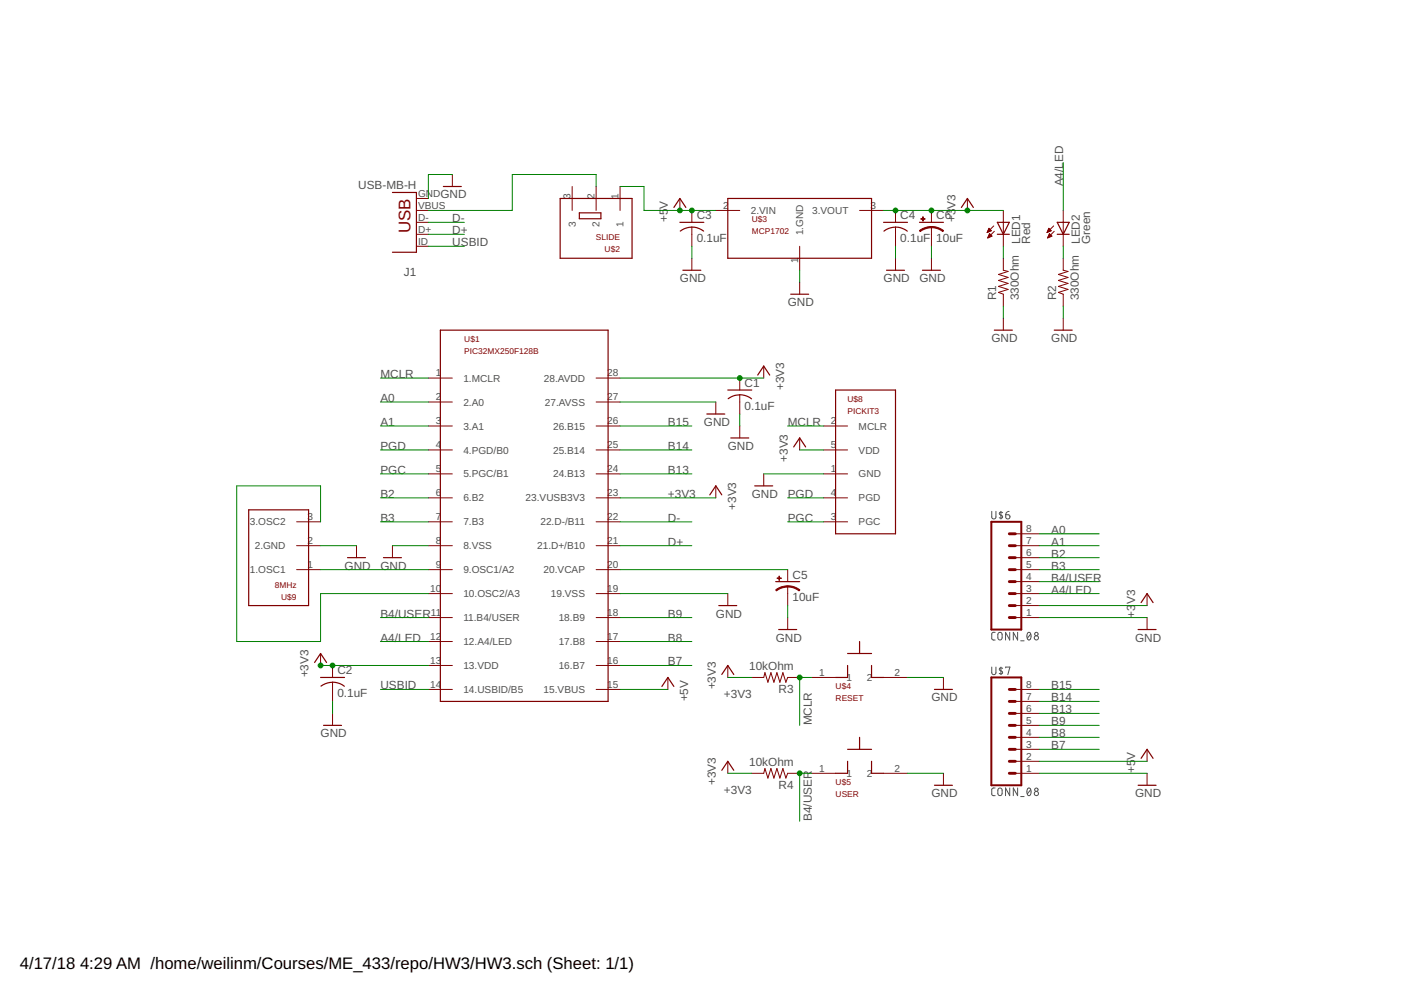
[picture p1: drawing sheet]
<svg xmlns="http://www.w3.org/2000/svg" width="297mm" height="210mm" viewBox="0 0 297 210" stroke-linecap="round" stroke-linejoin="round" font-family="sans-serif">
<g fill="none" stroke="#505050" stroke-width=".21">
<path d="M210.3 108.4v1.2a.44 .44 0 0 0 .4 .4 .44 .44 0 0 0 .5-.4v-1.2M212.2 108.4v1.6M212.6 108.7l-.5-.1-.2 .3 .6 .6 .1 .2-.4 .2-.3-.1M213.2 109.1h.6a.45 .45 0 0 1 .3 .5 .45 .45 0 0 1-.4 .4 .45 .45 0 0 1-.5-.4zM214 108.4l-.6 .3-.2 .4M211 134.1h-.5l-.2 .3v1.1l.2 .2h.5M211.7 134.2l.3-.1 .3 .1 .2 1a.46 .46 0 0 1-.5 .5 .46 .46 0 0 1-.4-.5zM214.1 134.1v1.6l-.9-1.6v1.6M215.8 134.1v1.6l-1-1.6v1.6M216.4 135.9h.7M217.9 134.2l.3-.1a.97 .97 0 0 1 0 1.6 1.03 1.03 0 0 1-.3-1.5zM218.5 134.4l-.7 .9"/>
<path d="M210.3 141.4v1.2a.44 .44 0 0 0 .4 .4 .44 .44 0 0 0 .5-.4v-1.2M212.2 141.4v1.6M212.6 141.7l-.5-.1-.2 .3 .5 .5 .2 .3-.2 .2-.5-.1M213.2 141.6v-.2h.9l-.4 1.6M211 167.1h-.5l-.2 .3v1.1l.2 .2h.5M211.7 167.2l.3-.1 .3 .1 .2 1.1a.46 .46 0 0 1-.5 .4 .46 .46 0 0 1-.4-.4zM214.1 167.1v1.6l-.9-1.6v1.6M215.8 167.1v1.6l-1-1.6v1.6M216.4 168.9h.7M217.9 167.2l.3-.1a.97 .97 0 0 1 0 1.6 1.02 1.02 0 0 1-.3-1.5zM218.5 167.4l-.7 .9"/>
<circle cx="219.7" cy="134.4" r=".36"/>
<circle cx="219.7" cy="135.2" r=".44"/>
<circle cx="219.7" cy="168.2" r=".45"/>
<circle cx="219.7" cy="167.4" r=".36"/>
</g>
<g fill="none" stroke="#800000" stroke-width=".21">
<path d="M95.9 37v2.5M121.3 39.5v5.1M126.4 39.5v5.1M131.5 39.5v5.1M88.3 49.7h2.5M88.3 47.1h2.5M88.3 44.6h2.5M88.3 42.1h2.5M88.3 52.2h2.5M144.1 42.1v2.5M146.7 44.6v2.5M146.7 48.2v4"/>
<path d="M146.7 54.8v2.5M151.8 44.6h5M169.5 52.2v5.1M169.5 59.8v2.6M182.2 44.6h5.1M189.9 44.6v2.5M189.9 48.2v4M189.9 54.8v2.5M197.5 44.6v2.5M197.5 48.2v4M197.5 54.8v2.5M205.1 42.1v2.5"/>
<path d="M209.3 49.2h.2M209.4 49.1h.4M209.4 49h.7M209.4 50.4h.1M209.5 48.9h.6M209.5 50.3h.3M209.5 50.2h.6M209.5 48.7h.5M209.6 48.6h.3M209.6 50.1h.7M209.6 48.5h.1M209.6 49.9h.6"/>
<path d="M209.7 48.4l.5 .5-.9 .4zM209.7 49.8h.4M209.7 49.7h.2M209.8 49.6l-.4 .8M209.8 49.6l.5 .5-.9 .3M209.8 49.6h.1M210.7 47.9l-1.4 1.4M210.8 49l-1.4 1.4M212.7 44.6v7.6M212.7 54.8v2.5l1 .3-2 .6 2 .6-2 .7 2 .6-2 .6 2 .7-2 .6 1 .4v2.5M222 49.2h.2M222.1 49.1h.4"/>
<path d="M222.1 50.4h.1M222.1 49h.7M222.2 48.9h.6M222.2 50.3h.3M222.2 50.2h.6M222.2 48.7h.5M222.3 48.6h.3M222.3 50.1h.7M222.3 48.5h.1M222.3 49.9h.6M222.4 48.4l.5 .5-.9 .4zM222.4 49.8h.4"/>
<path d="M222.4 49.7h.2M222.5 49.6h.1M222.5 49.6l-.4 .8M222.5 49.6l.5 .5M223 50.1l-.9 .3M223.4 47.9l-1.4 1.4M223.5 49l-1.4 1.4M225.4 44.6v7.6M225.4 54.8v2.5l1 .3-2 .6 2 .6-2 .7 2 .6-2 .6 2 .7-2 .6 1 .4v2.5M161.9 77.6v2.6M212.7 67.5v2.5M225.4 67.5v2.5"/>
<path d="M90.8 80.2h5.1M90.8 85.2h5.1M90.8 90.3h5.1M90.8 95.4h5.1M126.4 80.2h5.1M126.4 85.2h5.1M126.4 90.3h5.1M126.4 95.4h5.1M151.8 85.2v2.6M156.8 80.2v2.5M156.8 83.7v4.1M156.8 90.3v2.6"/>
<path d="M169.5 92.9v2.5M174.6 90.3h5.1M174.6 95.4h5.1M62.9 110.6h5.1M62.9 115.7h5.1M75.6 115.7v2.5M83.2 115.7v2.5M90.8 100.5h5.1M90.8 105.6h5.1M90.8 110.6h5.1M90.8 115.7h5.1M126.4 100.5h5.1"/>
<path d="M126.4 105.6h5.1M126.4 110.6h5.1M126.4 115.7h5.1M151.8 103v2.6M161.9 100.5v2.5M174.6 100.5h5.1M174.6 105.6h5.1M174.6 110.6h5.1M215.3 115.7h5M215.3 118.2h5M215.3 113.2h5M62.9 120.8h5.1"/>
<path d="M68 138.6v2.5M90.8 120.8h5.1M90.8 125.9h5.1M90.8 130.9h5.1M90.8 136h5.1M126.4 120.8h5.1M126.4 125.9h5.1M126.4 130.9h5.1M126.4 136h5.1M154.3 125.9v2.5M167 120.8v2.5M167 124.3v4.1"/>
<path d="M167 130.9v2.6M215.3 120.8h5M215.3 125.9h5M215.3 130.9h5M215.3 128.4h5M215.3 123.3h5M243.2 125.9v2.5M243.2 130.9v2.6M70.5 141.1v2.5M70.5 144.7v4M70.5 151.3v2.5M90.8 141.1h5.1"/>
<path d="M90.8 146.2h5.1M126.4 141.1h5.1M126.4 146.2h5.1M141.6 143.6v2.6M154.3 141.1v2.5M159.4 143.6h2.5l.3-1 .6 2.1 .6-2.1 .7 2.1 .6-2.1 .7 2.1 .6-2.1 .6 2.1 .4-1.1h2.5M172.1 143.6h5.1M187.3 143.6h5.1M200 143.6v2.6M215.3 146.2h5M215.3 158.9h5M215.3 156.3h5"/>
<path d="M215.3 153.8h5M215.3 151.3h5M215.3 148.7h5M243.2 158.9v2.5M154.3 161.4v2.6M159.4 164h2.5l.3-1.1 .6 2.1 .6-2.1 .7 2.1 .6-2.1 .7 2.1 .6-2.1 .6 2.1 .4-1h2.5M172.1 164h5.1M187.3 164h5.1M200 164v2.5M215.3 164h5M215.3 161.4h5M243.2 164v2.5"/>
</g>
<g fill="none" stroke="#800000" stroke-width=".25">
<path d="M94 39.5h3.8M83.2 40.8h5.1v12.7h-5.1M118.8 42.1h15.2v12.7h-15.2zM122.8 45.1h4.6v1.3h-4.6zM142.9 44l1.2-1.9 1.3 1.9M144.1 47.1h5.1M144.2 49a4 4 0 0 1 5 0M144.8 57.3h3.8M154.3 42.1h30.5v12.7h-30.5zM187.3 47.1h5.1M187.4 49a4 4 0 0 1 5 0M188 57.3h3.8"/>
<path d="M194.9 47.1h5.1M195.6 57.3h3.8M203.8 44l1.3-1.9 1.3 1.9M211.5 47.1h2.5l-1.3 2.6zM211.5 49.7h2.5M224.2 49.7h2.5M224.2 47.1h2.5l-1.3 2.6zM93.4 70h35.5v78.7h-35.5zM160.7 79.5l1.2-1.9 1.3 1.9M167.6 62.4h3.8M210.8 70h3.8M223.5 70h3.8"/>
<path d="M149.9 87.8h3.8M154.3 82.7h5.1M154.4 84.5a4 4 0 0 1 4.9 .1M154.9 92.9h3.8M168.3 94.8l1.2-1.9 1.3 1.9M177.2 82.7h12.7v30.5h-12.7zM52.7 108.1h12.7v20.3h-12.7zM73.7 118.2h3.8M81.3 118.2h3.8M150.5 104.9l1.3-1.9 1.2 1.9M160 103h3.8M152.4 128.4h3.8"/>
<path d="M164.5 123.3h5M165.1 133.5h3.8M179.7 138.6h5.1M182.2 136v2.6M241.3 133.5h3.8M241.9 127.8l1.3-1.9 1.3 1.9M66.7 140.5l1.3-1.9 1.2 1.9M68 143.6h5M68.1 145.5a4 4 0 0 1 4.9 0M68.6 153.8h3.8M140.3 145.5l1.3-1.9 1.3 1.9M153 143l1.3-1.9 1.3 1.9"/>
<path d="M179.7 141.1v2.5h-2.5M179.7 158.9h5.1M182.2 156.3v2.6M184.8 141.1v2.5h2.5M198.1 146.2h3.8M153 163.3l1.3-1.9 1.3 1.9M179.7 161.4v2.6h-2.5M184.8 161.4v2.6h2.5M198.1 166.5h3.8M241.3 166.5h3.8M241.9 160.8l1.3-1.9 1.3 1.9"/>
</g>
<g fill="#800000" stroke="#800000" stroke-width=".21">
<path d="M167 124.2l1.4 .2 1.2 .7-.2 .2-1.4-.7-1-.1z" fill-rule="evenodd"/>
<path d="M164.5 125.1l1.2-.7 1.3-.2v.3l-1.5 .3-.9 .5z" fill-rule="evenodd"/>
<path d="M197.5 48l1.3 .2 1.2 .7-.1 .2-1.4-.7-1-.1z" fill-rule="evenodd"/>
<path d="M194.9 48.9l1.2-.6 1.4-.3v.3l-1 .1-1.4 .7z" fill-rule="evenodd"/>
</g>
<g fill="#800000" stroke="#800000" stroke-width=".21">
<path d="M164.8 122.5h.9v.2h-.9z"/>
<path d="M165.1 122.2h.2v.8h-.2z"/>
<path d="M195.2 46.4h.9v.1h-.9z"/>
<path d="M195.6 46h.1v.9h-.1z"/>
</g>
<path d="M210.2 110.6h6.3v22.9h-6.3zM210.2 143.6h6.3v22.9h-6.3z" fill="none" stroke="#800000" stroke-width=".42"/>
<g fill="none" stroke="#800000" stroke-width=".61">
<path d="M214 118.2h1.3M214 115.7h1.3M214 113.2h1.3M214 125.9h1.3M214 128.4h1.3M214 130.9h1.3M214 120.8h1.3M214 123.3h1.3M214 158.9h1.3M214 153.8h1.3M214 156.3h1.3M214 151.3h1.3"/>
<path d="M214 148.7h1.3M214 146.2h1.3M214 161.4h1.3M214 164h1.3"/>
</g>
<g fill="none" stroke="#008000" stroke-width=".21">
<path d="M95.9 37h-5.1v5.1M126.4 39.5v-2.5h-17.8v7.6h-17.8M131.5 39.5h5v5.1h15.3M225.4 34.5v10.1M90.8 52.2h7.6M90.8 47.1h7.6M90.8 49.7h7.6M146.7 52.2v2.6M169.5 57.3v2.5M187.3 44.6h25.4M189.9 52.2v2.6M197.5 52.2v2.6"/>
<path d="M212.7 52.2v2.6M225.4 52.2v2.6M212.7 64.9v2.6M225.4 64.9v2.6M80.7 85.2h10.1M80.7 80.2h10.1M80.7 95.4h10.1M80.7 90.3h10.1M131.5 85.2h20.3M131.5 80.2h30.4M131.5 95.4h15.2M131.5 90.3h15.2"/>
<path d="M156.8 87.8v2.5M167 90.3h7.6M169.5 95.4h5.1M68 115.7h7.6M68 110.6v-7.6h-17.8v33h17.8v-10.1h22.8M80.7 100.5h10.1M80.7 105.6h10.1M80.7 110.6h10.1M83.2 115.7h7.6M131.5 115.7h15.2M131.5 100.5h15.2M131.5 105.6h20.3"/>
<path d="M131.5 110.6h15.2M161.9 100.5h12.7M167 105.6h7.6M167 110.6h7.6M220.3 115.7h12.7M220.3 113.2h12.7M220.3 118.2h12.7M68 120.8h22.8M80.7 130.9h10.1M80.7 136h10.1M131.5 125.9h22.8M131.5 130.9h15.2"/>
<path d="M131.5 136h15.2M131.5 120.8h35.5M167 128.4v2.5M220.3 125.9h12.7M220.3 130.9h22.9M220.3 128.4h22.9M220.3 120.8h12.7M220.3 123.3h12.7M68 141.1h22.8M70.5 148.7v2.6M80.7 146.2h10.1M131.5 146.2h10.1"/>
<path d="M131.5 141.1h15.2M154.3 143.6h5.1M172.1 143.6h-2.6v10.2M192.4 143.6h7.6M220.3 146.2h12.7M220.3 148.7h12.7M220.3 151.3h12.7M220.3 153.8h12.7M220.3 156.3h12.7M220.3 158.9h12.7M154.3 164h5.1M172.1 164h-2.6v10.1"/>
<path d="M192.4 164h7.6M220.3 164h22.9M220.3 161.4h22.9"/>
</g>
<g fill="#008000" stroke="#008000" stroke-width=".21">
<circle cx="144.1" cy="44.6" r=".51"/>
<circle cx="146.7" cy="44.6" r=".51"/>
<circle cx="189.9" cy="44.6" r=".51"/>
<circle cx="197.5" cy="44.6" r=".51"/>
<circle cx="205.1" cy="44.6" r=".51"/>
<circle cx="156.8" cy="80.2" r=".51"/>
<circle cx="68" cy="141.1" r=".51"/>
<circle cx="70.5" cy="141.1" r=".51"/>
<circle cx="169.5" cy="143.6" r=".51"/>
<circle cx="169.5" cy="164" r=".51"/>
</g>
<text font-size="3.6" fill="#800000" x="87" y="49.4" transform="rotate(-90 87 49.4)">USB</text>
<g font-size="3.5">
<text x="4.2" y="205.4">4/17/18</text>
<text x="17" y="205.4">4:29 AM /home/weilinm/Courses/ME_433/repo/HW3/HW3.sch (Sheet: 1/1)</text>
</g>
<g font-size="2.5" fill="#505050">
<text x="75.9" y="40">USB-MB-H</text>
<text x="225.4" y="39.5" transform="rotate(-90 225.4 39.5)">A4/LED</text>
<text x="93.4" y="42.1">GND</text>
<text x="95.9" y="47.1">D-</text>
<text x="141.6" y="47.1" transform="rotate(-90 141.6 47.1)">+5</text>
<text x="141.6" y="44.3" transform="rotate(-90 141.6 44.3)">V</text>
<text x="147.7" y="46.5">C3</text>
<text x="190.9" y="46.5">C4</text>
<text x="198.5" y="46.5">C6</text>
<text x="202.6" y="47.1" transform="rotate(-90 202.6 47.1)">+3</text>
<text x="202.6" y="44.3" transform="rotate(-90 202.6 44.3)">V3</text>
<text x="95.9" y="52.2">USBID</text>
<text x="95.9" y="49.7">D+</text>
<text x="147.7" y="51.3">0.1uF</text>
<text x="190.9" y="51.3">0.1uF</text>
<text x="198.5" y="51.3">10uF</text>
<text x="216.3" y="51.7" transform="rotate(-90 216.3 51.7)">LED1</text>
<text x="218.4" y="51.7" transform="rotate(-90 218.4 51.7)">Red</text>
<text x="229" y="51.7" transform="rotate(-90 229 51.7)">LED2</text>
<text x="231.1" y="51.7" transform="rotate(-90 231.1 51.7)">Green</text>
<text x="85.6" y="58.4">J1</text>
<text x="144.2" y="59.8">GND</text>
<text x="187.3" y="59.8">GND</text>
<text x="194.9" y="59.8">GND</text>
<text x="167" y="64.9">GND</text>
<text x="211.2" y="63.7" transform="rotate(-90 211.2 63.7)">R1</text>
<text x="216" y="63.7" transform="rotate(-90 216 63.7)">330Ohm</text>
<text x="223.9" y="63.7" transform="rotate(-90 223.9 63.7)">R2</text>
<text x="228.7" y="63.7" transform="rotate(-90 228.7 63.7)">330Ohm</text>
<text x="210.2" y="72.5">GND</text>
<text x="222.9" y="72.5">GND</text>
<text x="80.7" y="80.2">MCLR</text>
<text x="157.9" y="82.1">C1</text>
<text x="166.2" y="82.7" transform="rotate(-90 166.2 82.7)">+3V3</text>
<text x="80.7" y="85.2">A0</text>
<text x="157.9" y="86.9">0.1uF</text>
<text x="80.7" y="90.3">A1</text>
<text x="80.7" y="95.4">PGD</text>
<text x="141.6" y="90.3">B15</text>
<text x="141.6" y="95.4">B14</text>
<text x="149.2" y="90.3">GND</text>
<text x="154.3" y="95.4">GND</text>
<text x="167" y="90.3">MCLR</text>
<text x="80.7" y="100.5">PGC</text>
<text x="141.6" y="100.5">B13</text>
<text x="167" y="97.9" transform="rotate(-90 167 97.9)">+3V3</text>
<text x="80.7" y="105.6">B2</text>
<text x="141.6" y="105.6">+3V3</text>
<text x="159.4" y="105.6">GND</text>
<text x="167" y="105.6">PGD</text>
<text x="80.7" y="110.6">B3</text>
<text x="141.6" y="110.6">D-</text>
<text x="156.1" y="108.1" transform="rotate(-90 156.1 108.1)">+3V3</text>
<text x="167" y="110.6">PGC</text>
<text x="222.9" y="113.2">A0</text>
<text x="141.6" y="115.7">D+</text>
<text x="222.9" y="115.7">A1</text>
<text x="222.9" y="118.2">B2</text>
<text x="73" y="120.8">GND</text>
<text x="80.7" y="120.8">GND</text>
<text x="168" y="122.7">C5</text>
<text x="222.9" y="120.8">B3</text>
<text x="222.9" y="123.3">B4/USER</text>
<text x="222.9" y="125.9">A4/LED</text>
<text x="80.7" y="130.9">B4/USER</text>
<text x="141.6" y="130.9">B9</text>
<text x="151.8" y="130.9">GND</text>
<text x="168" y="127.5">10uF</text>
<text x="240.7" y="130.9" transform="rotate(-90 240.7 130.9)">+3</text>
<text x="240.7" y="128.1" transform="rotate(-90 240.7 128.1)">V3</text>
<text x="80.7" y="136">A4/LED</text>
<text x="141.6" y="136">B8</text>
<text x="164.5" y="136">GND</text>
<text x="240.7" y="136">GND</text>
<text x="65.4" y="143.6" transform="rotate(-90 65.4 143.6)">+3V3</text>
<text x="71.5" y="143">C2</text>
<text x="141.6" y="141.1">B7</text>
<text x="158.8" y="142.1">10kOhm</text>
<text x="71.5" y="147.8">0.1uF</text>
<text x="80.7" y="146.2">USBID</text>
<text x="145.9" y="148.7" transform="rotate(-90 145.9 148.7)">+5V</text>
<text x="151.8" y="146.2" transform="rotate(-90 151.8 146.2)">+3V3</text>
<text x="153.5" y="148">+3V3</text>
<text x="165.1" y="146.9">R3</text>
<text x="197.5" y="148.7">GND</text>
<text x="222.9" y="146.2">B15</text>
<text x="222.9" y="148.7">B14</text>
<text x="172.1" y="153.8" transform="rotate(-90 172.1 153.8)">MCLR</text>
<text x="222.9" y="151.3">B13</text>
<text x="222.9" y="153.8">B9</text>
<text x="68" y="156.3">GND</text>
<text x="222.9" y="156.3">B8</text>
<text x="222.9" y="158.9">B7</text>
<text x="240.7" y="161.1" transform="rotate(-90 240.7 161.1)">V</text>
<text x="151.8" y="166.5" transform="rotate(-90 151.8 166.5)">+3V3</text>
<text x="158.8" y="162.4">10kOhm</text>
<text x="165.1" y="167.2">R4</text>
<text x="240.7" y="164" transform="rotate(-90 240.7 164)">+5</text>
<text x="153.5" y="168.3">+3V3</text>
<text x="197.5" y="169">GND</text>
<text x="240.7" y="169">GND</text>
<text x="172.1" y="174.1" transform="rotate(-90 172.1 174.1)">B4/USER</text>
</g>
<g font-size="2.1" fill="#505050">
<text x="88.6" y="41.7">GND</text>
<text x="88.6" y="46.8">D-</text>
<text x="88.6" y="44.3">VBUS</text>
<text x="120.9" y="42.3" transform="rotate(-90 120.9 42.3)">3</text>
<text x="126" y="42.3" transform="rotate(-90 126 42.3)">2</text>
<text x="131.1" y="42.3" transform="rotate(-90 131.1 42.3)">1</text>
<text x="153.3" y="44.3">2</text>
<text x="159.2" y="45.4">2.VIN</text>
<text x="172.2" y="45.4">3.VOUT</text>
<text x="184.6" y="44.3">3</text>
<text x="88.6" y="49.3">D+</text>
<text x="88.6" y="51.9">ID</text>
<text x="122.1" y="48.1" transform="rotate(-90 122.1 48.1)">3</text>
<text x="127.1" y="48.1" transform="rotate(-90 127.1 48.1)">2</text>
<text x="132.2" y="48.1" transform="rotate(-90 132.2 48.1)">1</text>
<text x="170.3" y="49.9" transform="rotate(-90 170.3 49.9)">1.GND</text>
<text x="169.2" y="55.7" transform="rotate(-90 169.2 55.7)">1</text>
<text x="92.4" y="79.8">1</text>
<text x="98.2" y="80.9">1.MCLR</text>
<text x="115.3" y="80.9">28.AVDD</text>
<text x="128.7" y="79.8">28</text>
<text x="92.4" y="84.9">2</text>
<text x="92.4" y="90">3</text>
<text x="98.2" y="86">2.A0</text>
<text x="115.5" y="86">27.AVSS</text>
<text x="128.7" y="90">26</text>
<text x="128.7" y="84.9">27</text>
<text x="176.2" y="90">2</text>
<text x="92.4" y="95">4</text>
<text x="98.2" y="91.1">3.A1</text>
<text x="117.3" y="91.1">26.B15</text>
<text x="128.7" y="95">25</text>
<text x="176.2" y="95">5</text>
<text x="182" y="91.1">MCLR</text>
<text x="92.4" y="100.1">5</text>
<text x="98.2" y="96.2">4.PGD/B0</text>
<text x="98.2" y="101.2">5.PGC/B1</text>
<text x="117.3" y="101.2">24.B13</text>
<text x="117.3" y="96.2">25.B14</text>
<text x="128.7" y="100.1">24</text>
<text x="176.2" y="100.1">1</text>
<text x="182" y="96.2">VDD</text>
<text x="182" y="101.2">GND</text>
<text x="92.4" y="105.2">6</text>
<text x="98.2" y="106.3">6.B2</text>
<text x="111.4" y="106.3">23.VUSB3V3</text>
<text x="128.7" y="105.2">23</text>
<text x="176.2" y="105.2">4</text>
<text x="182" y="106.3">PGD</text>
<text x="53" y="111.4">3.OSC2</text>
<text x="65.2" y="110.3">3</text>
<text x="92.4" y="110.3">7</text>
<text x="98.2" y="111.4">7.B3</text>
<text x="114.6" y="111.4">22.D-/B11</text>
<text x="128.7" y="110.3">22</text>
<text x="176.2" y="110.3">3</text>
<text x="182" y="111.4">PGC</text>
<text x="217.6" y="112.8">8</text>
<text x="54" y="116.5">2.GND</text>
<text x="65.2" y="115.4">2</text>
<text x="92.4" y="115.4">8</text>
<text x="98.2" y="116.5">8.VSS</text>
<text x="113.9" y="116.5">21.D+/B10</text>
<text x="128.7" y="115.4">21</text>
<text x="217.6" y="117.9">6</text>
<text x="217.6" y="115.4">7</text>
<text x="53" y="121.5">1.OSC1</text>
<text x="65.2" y="120.4">1</text>
<text x="91.2" y="125.5">10</text>
<text x="92.4" y="120.4">9</text>
<text x="98.2" y="121.5">9.OSC1/A2</text>
<text x="115.3" y="121.5">20.VCAP</text>
<text x="128.7" y="125.5">19</text>
<text x="128.7" y="120.4">20</text>
<text x="217.6" y="125.5">3</text>
<text x="217.6" y="123">4</text>
<text x="217.6" y="120.4">5</text>
<text x="91.3" y="130.6">11</text>
<text x="98.2" y="126.6">10.OSC2/A3</text>
<text x="98.2" y="131.7">11.B4/USER</text>
<text x="116.8" y="126.6">19.VSS</text>
<text x="118.5" y="131.7">18.B9</text>
<text x="128.7" y="130.6">18</text>
<text x="217.6" y="130.6">1</text>
<text x="217.6" y="128">2</text>
<text x="91.2" y="135.7">12</text>
<text x="98.2" y="136.8">12.A4/LED</text>
<text x="118.5" y="136.8">17.B8</text>
<text x="128.7" y="135.7">17</text>
<text x="91.2" y="140.7">13</text>
<text x="98.2" y="141.9">13.VDD</text>
<text x="118.5" y="141.9">16.B7</text>
<text x="128.7" y="140.7">16</text>
<text x="173.6" y="143.3">1</text>
<text x="189.7" y="143.3">2</text>
<text x="91.2" y="145.8">14</text>
<text x="98.2" y="146.9">14.USBID/B5</text>
<text x="115.3" y="146.9">15.VBUS</text>
<text x="128.7" y="145.8">15</text>
<text x="179.5" y="144.4">1</text>
<text x="183.8" y="144.4">2</text>
<text x="217.6" y="148.4">7</text>
<text x="217.6" y="145.8">8</text>
<text x="217.6" y="156">4</text>
<text x="217.6" y="153.4">5</text>
<text x="217.6" y="150.9">6</text>
<text x="217.6" y="161.1">2</text>
<text x="217.6" y="158.5">3</text>
<text x="173.6" y="163.6">1</text>
<text x="179.5" y="164.7">1</text>
<text x="183.8" y="164.7">2</text>
<text x="189.7" y="163.6">2</text>
<text x="217.6" y="163.6">1</text>
</g>
<g font-size="1.8" fill="#800000">
<text x="159.4" y="47.1">U$3</text>
<text x="126.3" y="51">SLIDE</text>
<text x="128.2" y="53.5">U$2</text>
<text x="159.4" y="49.7">MCP1702</text>
<text x="98.4" y="72.5">U$1</text>
<text x="98.4" y="75.1">PIC32MX250F128B</text>
<text x="179.7" y="85.2">U$8</text>
<text x="179.7" y="87.8">PICKIT3</text>
<text x="58.3" y="124.6">8MHz</text>
<text x="59.6" y="127.1">U$9</text>
<text x="177.2" y="146.2">U$4</text>
<text x="177.2" y="148.7">RESET</text>
<text x="177.2" y="166.5">U$5</text>
<text x="177.2" y="169">USER</text>
</g>
</svg>
